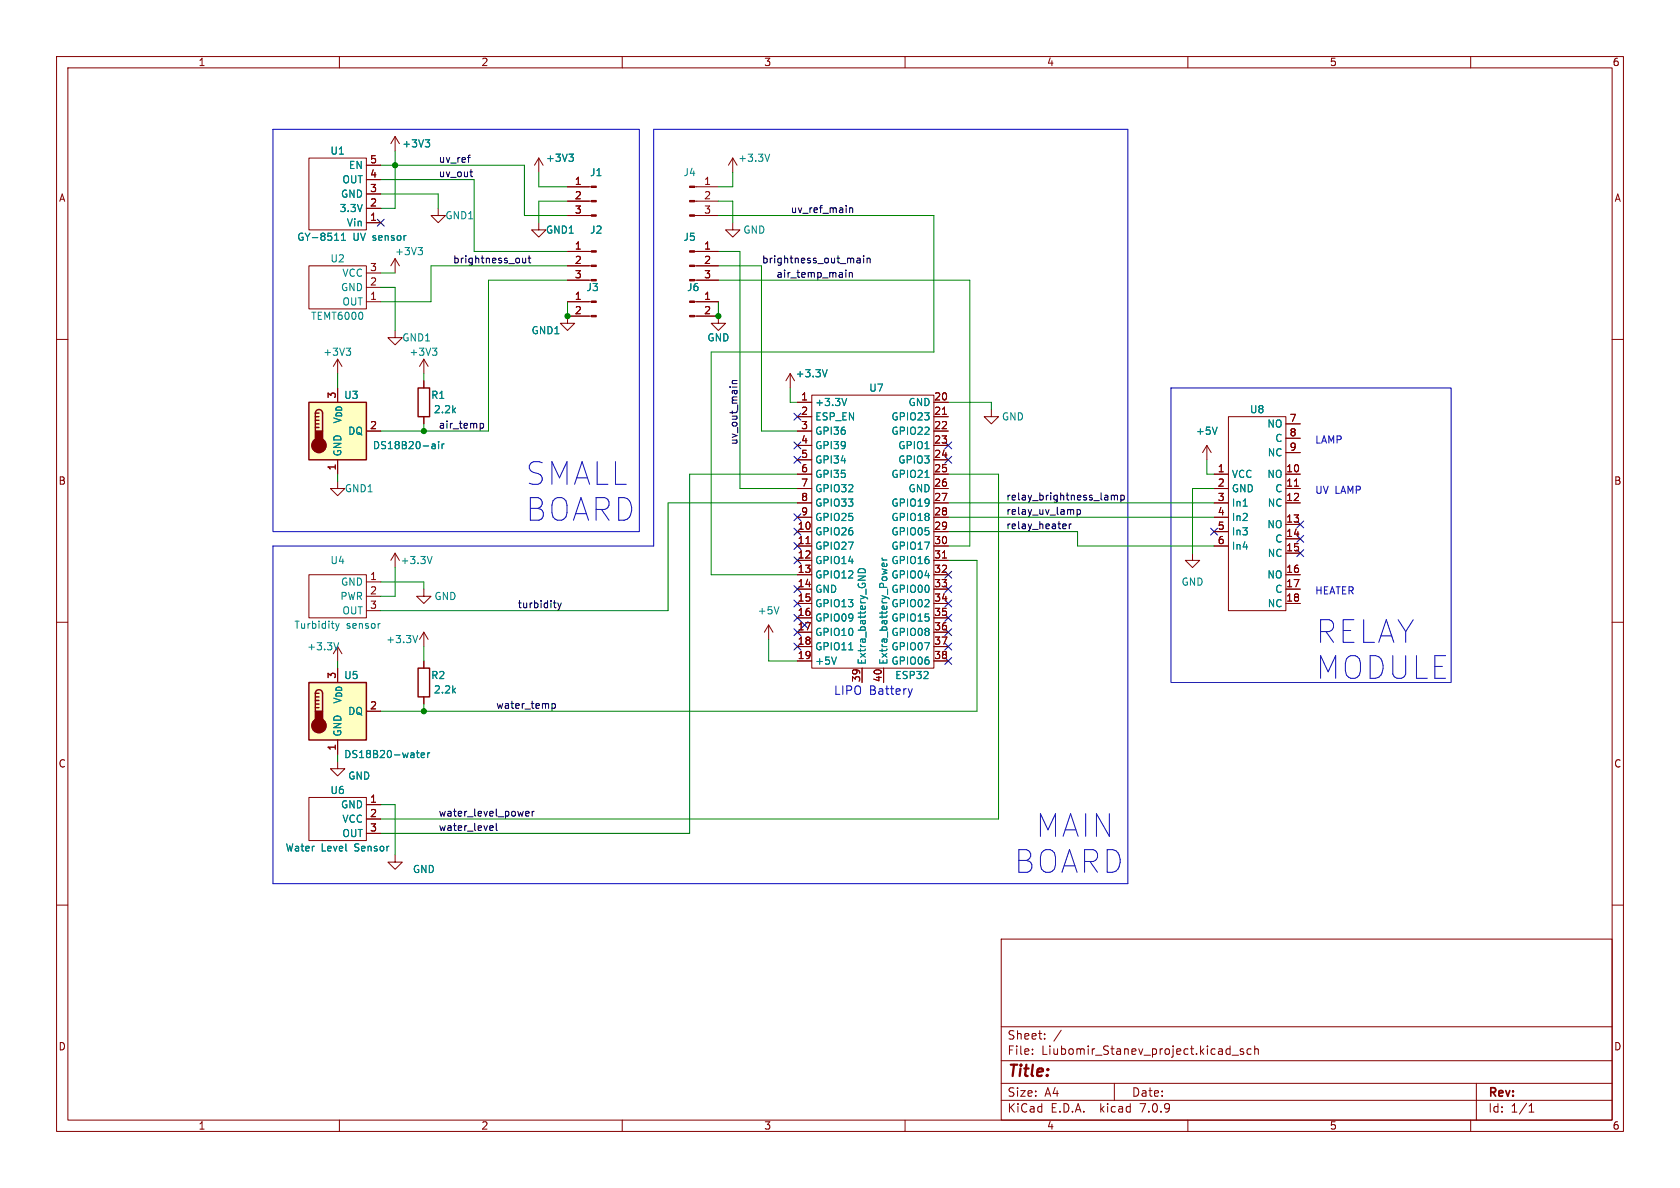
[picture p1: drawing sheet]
<svg xmlns="http://www.w3.org/2000/svg" width="297mm" height="210mm" viewBox="0 0 297 210" stroke-linecap="round" stroke-linejoin="round" font-family="sans-serif">
<g fill="none" stroke="#840000" stroke-width=".18">
<path d="M10 10h277v190h-277zM12 12h273v186h-273zM60 10v2M110 10v2M160 10v2M210 10v2M260 10v2M54.6 27.9h10.2v12.7h-10.2zM64.8 39.4h2.5M64.8 36.8h2.5M64.8 34.3h2.5M64.8 31.8h2.5"/>
<path d="M64.8 29.2h2.5M69.8 24.1v2.6M69.8 24.1l-.7 1.3M69.8 24.1l.8 1.3M77.5 36.8v1.3h1.2l-1.2 1.3-1.3-1.3h1.3M95.2 39.4v1.2h-1.2l1.2 1.3 1.3-1.3h-1.3M95.2 27.9l.8 1.3M95.2 27.9v2.6M95.2 27.9l-.7 1.3M100.3 38.1h4.2M100.3 35.6h4.2M100.3 33h4.2"/>
<path d="M122.8 38.1h4.2M122.8 35.6h4.2M122.8 33h4.2M129.5 39.4v1.2h1.3l-1.3 1.3-1.2-1.3h1.2M129.5 27.9l-.7 1.3M129.5 27.9v2.6M129.5 27.9l.8 1.3M10 60h2M54.6 47h10.2v7.6h-10.2zM64.8 53.3h2.5M64.8 50.8h2.5M64.8 48.3h2.5"/>
<path d="M69.8 58.4v1.3h1.3l-1.3 1.3-1.2-1.3h1.2M69.8 45.7l-.7 1.3M69.8 45.7v2.6M69.8 45.7l.8 1.3M100.3 49.5h4.2M100.3 47h4.2M100.3 44.5h4.2M100.3 53.3h4.2M104.5 55.9h-4.2v1.3h-1.2l1.2 1.2 1.3-1.2h-1.3M122.8 55.9h4.2v1.3h1.3l-1.3 1.2-1.3-1.2h1.3M122.8 49.5h4.2M122.8 47h4.2"/>
<path d="M122.8 44.5h4.2M122.8 53.3h4.2M285 60h2M59.7 63.5v2.5M59.7 63.5l-.8 1.3M59.7 63.5l.8 1.3M64.8 76.2h2.5M74.9 63.5v2.5M74.9 67.3v1.3M74.9 73.7v1.2M74.9 63.5l-.7 1.3M74.9 63.5l.8 1.3"/>
<path d="M139.7 66l-.8 1.3M139.7 66v2.6M139.7 66l.8 1.3M141 76.2h2.5M141 71.1h2.5M141 73.7h2.5M141 78.7h2.5M143.5 69.9h21.6v48.2h-21.6zM165.1 76.2h2.5M165.1 71.1h2.5M165.1 73.7h2.5M165.1 78.7h2.5"/>
<path d="M166.6 73.2h.7M175.3 72.4v1.3h1.2l-1.2 1.2-1.3-1.2h1.3M213.4 78.7l-.8 1.3M213.4 78.7v2.6M213.4 78.7l.7 1.3M217.2 73.7h10.1v34.3h-10.1zM227.3 74.9h2.6M227.3 77.5h2.6M59.7 85.1v1.3h1.3l-1.3 1.2-1.3-1.2h1.3M59.7 81.3v2.5M69.8 97.8v2.5M69.8 97.8l.8 1.3"/>
<path d="M69.8 97.8l-.7 1.3M141 94h2.5M141 96.5h2.5M141 99.1h2.5M141 81.3h2.5M141 83.8h2.5M141 86.4h2.5M141 88.9h2.5M141 91.4h2.5M142.5 96.1h.7M165.1 94h2.5M165.1 96.5h2.5"/>
<path d="M165.1 99.1h2.5M165.1 81.3h2.5M165.1 83.8h2.5M165.1 86.4h2.5M165.1 88.9h2.5M165.1 91.4h2.5M166.6 98.6h.7M210.8 97.8v1.3h-1.3l1.3 1.2 1.3-1.2h-1.3M214.6 94h2.6M214.6 96.5h2.6M214.6 83.8h2.6M214.6 86.4h2.6"/>
<path d="M214.6 88.9h2.6M214.6 91.4h2.6M227.3 83.8h2.6M227.3 86.4h2.6M227.3 88.9h2.6M227.3 92.7h2.6M227.3 95.3h2.6M227.3 97.8h2.6M227.3 80h2.6M228.8 85.9h.8M10 110h2M54.6 101.6h10.2v7.6h-10.2z"/>
<path d="M59.7 114.3v2.5M59.7 114.3l.8 1.3M59.7 114.3l-.8 1.3M64.8 102.9h2.5M64.8 105.4h2.5M64.8 108h2.5M74.9 104.1v1.3h-1.2l1.2 1.3 1.3-1.3h-1.3M74.9 111.8v2.5M74.9 116.8v1.3M74.9 111.8l.8 1.2M74.9 111.8l-.7 1.2M135.9 110.5l-.8 1.3"/>
<path d="M135.9 110.5v2.5M135.9 110.5l.8 1.3M141 101.6h2.5M141 104.1h2.5M141 106.7h2.5M141 109.2h2.5M141 111.8h2.5M141 114.3h2.5M141 116.8h2.5M152.4 118.1v2.6M156.2 118.1v2.6M165.1 101.6h2.5"/>
<path d="M165.1 104.1h2.5M165.1 106.7h2.5M165.1 109.2h2.5M165.1 111.8h2.5M165.1 114.3h2.5M165.1 116.8h2.5M227.3 101.6h2.6M227.3 104.1h2.6M227.3 106.7h2.6M285 110h2M59.7 134.6v1.3h-1.3l1.3 1.3 1.3-1.3h-1.3M59.7 130.8v2.6"/>
<path d="M64.8 125.7h2.5M74.9 123.2v1.3M10 160h2M54.6 141h10.2v7.6h-10.2zM64.8 142.2h2.5M64.8 144.8h2.5M64.8 147.3h2.5M69.8 151.1v1.3h-1.2l1.2 1.3 1.3-1.3h-1.3M285 160h2M177 166h108v32h-108zM60 198v2M110 198v2"/>
<path d="M160 198v2M177 194.5h108M177 191.5h108M177 187.5h108M177 181.5h108M182.5 186.3v.1M182.5 185.5v.1M184.7 183.6v.1M184.7 182.8v.1M187.6 182.1l-1.3 2M197 191.5v3M210 198v2"/>
<path d="M217.8 186.5h1.2M219.8 185.5l-.3-.1-.3 .2 .1 .2 .5 .2v.3h-.6M221.2 185.5l-.5-.1-.2 .3v.4l.1 .2h.6M221.8 185.5l.2-.1 .4 .1 .1 .9M221.8 184.9v1.5M260 198v2M261 191.5v6.5M270.3 196.6h.9M270.3 195.5l.4-.4v1.5"/>
</g>
<g fill="#840000" stroke="#840000" stroke-width=".18">
<path d="M121.9 38h.9v.2h-.9z"/>
<path d="M121.9 35.4h.9v.3h-.9z"/>
<path d="M121.9 32.9h.9v.2h-.9z"/>
<path d="M104.5 49.4h.9v.3h-.9z"/>
<path d="M104.5 46.9h.9v.2h-.9z"/>
<path d="M104.5 44.3h.9v.3h-.9z"/>
<path d="M104.5 55.8h.9v.2h-.9z"/>
<path d="M104.5 53.2h.9v.3h-.9z"/>
<path d="M121.9 55.8h.9v.2h-.9z"/>
<path d="M121.9 53.2h.9v.3h-.9z"/>
<path d="M121.9 49.4h.9v.3h-.9z"/>
<path d="M121.9 46.9h.9v.2h-.9z"/>
<path d="M121.9 44.3h.9v.3h-.9z"/>
<path d="M104.5 38h.9v.2h-.9z"/>
<path d="M104.5 35.4h.9v.3h-.9z"/>
<path d="M104.5 32.9h.9v.2h-.9z"/>
</g>
<g fill="none" stroke="#008484" stroke-width=".18">
<path d="M75.2 24.7h.8l-.5 .5M75.7 25.2l.3 .2v.3l-.3 .3M100.6 27.2h.8l-.5 .5M101.1 27.7l.3 .3v.3l-.3 .2M136.1 27.2l-.5 1.3M59.1 42.5h.8M60.4 42.5h.7M60.4 41.6l.3-.4v1.3M73.9 43.8h.8l-.4 .4M74.4 44.2l.3 .3v.3l-.3 .2M61.2 61.5h.8l-.4 .5M61.7 62l.3 .3v.3l-.3 .2"/>
<path d="M76.4 61.5h.8l-.4 .5M76.5 78.5h.4v.8M76.9 79.3h-.4M76.9 78.8h-.4M77 62l.2 .3v.3l-.2 .2M77.5 78v.2M77.5 78.5v.8M78.1 78.5v.8M78.5 78.5l-.4 .2M146.2 65.3l-.4 1.3M149.7 70.4l-.4 1.3M215.2 75.5l-.4 1.3"/>
<path d="M76.4 98.4l-.4 1.2M155.9 98.6l.3 .4M155.9 99h.9M156.7 99.6l.1 .4-.2 .1h-.6v-.5l.2-.1 .2 .6M163.5 84.4h.7M219.8 89.5h.7M59.4 110.2l.3 .9M59.7 111.1l-.3 .4M59.9 113.6l-.5 1.3M60 110.2l-.3 .9M67.1 110.2h.1M73.8 112.3l-.4 1.3"/>
<path d="M137.7 107.3l-.4 1.2M147.9 116.1l-.5 1.3M150 114.9h.8M151.8 100.8a.68 .68 0 0 1 .8-.3 .68 .68 0 0 1 .4 .7h-1.3zM73.6 133.1h.5M73.8 133.7l.3 .2M74.5 133.5l.6-.1-.1-.3h-.4l-.1 .2v.6h.5M75.6 133.1v.8M76 133.1l-.4 .2"/>
</g>
<g fill="none" stroke="#840000" stroke-width=".25">
<path d="M54.6 71.1h10.2v10.2h-10.2zM55.8 73a.64 .64 0 0 1 .6-.6 .64 .64 0 0 1 .6 .6v3.2M55.8 75.6h.6M55.8 74.9h.6M55.8 74.3h.6M55.8 73.7h.6M55.8 73v3.2M55.8 73h.6M73.9 68.6h2v5.1h-2zM73.9 118.1h2v5.1h-2zM54.6 120.7h10.2v10.1h-10.2zM55.8 122.6a.64 .64 0 0 1 .6-.7 .64 .64 0 0 1 .6 .7v3.1"/>
<path d="M55.8 122.6v3.1M55.8 125.1h.6M55.8 124.5h.6M55.8 123.8h.6M55.8 123.2h.6M55.8 122.6h.6"/>
</g>
<g fill="#ffffc2" stroke="#ffffc2" stroke-width=".18">
<path d="M54.6 71.1h10.2v10.2h-10.2z"/>
<path d="M54.6 120.7h10.2v10.1h-10.2z"/>
</g>
<g fill="#840000" stroke="#840000" stroke-width=".25">
<path d="M55.8 76.2h1.2v1.9h-1.2z"/>
<path d="M55.8 125.7h1.2v1.9h-1.2z"/>
<circle cx="56.4" cy="78.7" r="1.27"/>
<circle cx="56.4" cy="128.3" r="1.27"/>
</g>
<g fill="none" stroke="#000" stroke-width=".18">
<path d="M82.7 27.9h.4M83.1 30.4h.5M83.1 27.4l-.2 .1M83.3 31.2h.3M150.2 36.7v.9M150.2 36.9l.2-.2 .3 .1v.8M92.4 45.6v.8l.3 .1 .2-.1M92.9 45.6v.9M93.4 45.6h.4M93.5 45.2v1.1l.3 .2M149.5 47.7v.2M149.5 48.2v.8"/>
<path d="M150.1 48.2v.8M150.1 48.3l.2-.1h.3l.1 .8M151.5 45.7h.5l.1 .8M151.5 46.4h.6M152.1 45.9l-.6 .2M152.7 45.2v.1M152.7 45.6v.9M153.3 45.8l.2-.2 .3 .1v.8M153.3 45.6v.9M84.9 74.9l.4-.1 .2 .3-.1 .5h-.5M129.5 67.8h.8M130.3 67.3h-.8v.3l.1 .2"/>
<path d="M188.1 92.6l.3 .1 .1 .2-.6 .1M188.4 93.4l-.3 .1M189 92.6v.9M189.4 92.6l-.4 .3M190.4 90.1v1.3M190.4 90.1h.4l.2 .2-.1 .6h-.5M196.5 87.5v.9M196.5 87.7l.3-.2 .2 .2M197 87.7l.2-.2 .3 .1 .1 .8M197 87.7v.7M198.2 87.6l.3-.1 .3 .3-.2 .5h-.4M198.2 87.5v1.3"/>
<path d="M97.8 106.6h.5M98.2 107.4h.1M98.6 106.6l.3 .8M98.9 107.4l-.3 .5M99.2 106.6l-.3 .8M97.6 124.4v1.2M97.6 124.4h.4l.2 .2-.1 .6h-.5M86.8 146h.3l.1 .3-.6 .1M87.1 146.7l-.3 .1M87.7 145.5v1.1l.2 .2M92.9 143.8l.6-.1v-.2l-.4-.1-.2 .2 .1 .6h.5M94.1 143.4v.9"/>
<path d="M94.4 143.4l-.3 .3"/>
</g>
<path d="M48.3 22.9h64.7v71.1h-64.7zM115.6 22.9h83.8v133.3h-151.1v-59.7h67.3zM207 68.6h49.5v52.1h-49.5zM161.3 121.7l-.4 1" fill="none" stroke="#0000c2" stroke-width=".18"/>
<g fill="none" stroke="#008400" stroke-width=".18">
<path d="M67.3 29.2h25.4v8.9h7.6M67.3 31.8h16.5v12.7h16.5M67.3 34.3h10.2v2.5M69.8 26.7v10.1h-2.5M95.2 30.5v2.5h5.1M100.3 35.6h-5.1v3.8M127 38.1h38.1v24.1h-39.4v39.4h15.3M127 35.6h2.5v3.8M129.5 30.5v2.5h-2.5M67.3 50.8h2.5v7.6M67.3 48.3h2.5M100.3 49.5h-13.9v26.7h-19.1"/>
<path d="M100.3 47h-24.1v6.3h-8.9M100.3 53.3v2.6M127 47h7.6v29.2h6.4M127 49.5h44.4v47h-3.8M127 44.5h3.8v41.9h10.2M127 53.3v2.6M59.7 66v2.6M74.9 66v1.3M74.9 74.9v1.3M139.7 68.6v2.5h1.3M167.6 71.1h7.7v1.3M59.7 83.8v1.3"/>
<path d="M141 88.9h-22.9v19.1h-50.8M141 83.8h-19.1v63.5h-54.6M167.6 83.8h8.9v61h-109.2M167.6 88.9h47M167.6 94h22.9v2.5h24.1M167.6 99.1h5.1v26.6h-105.4M167.6 91.4h47M213.4 81.3v2.5h1.2M214.6 86.4h-3.8v11.4M59.7 116.8v1.3M67.3 102.9h7.6v1.2M69.8 100.3v5.1h-2.5"/>
<path d="M74.9 114.3v2.5M135.9 113v3.8h5.1M59.7 133.4v1.2M74.9 124.5v1.2M67.3 142.2h2.5v8.9"/>
</g>
<g fill="none" stroke="#000084" stroke-width=".18">
<path d="M66.7 38.8l1.2 1.2M67.9 38.8l-1.2 1.2M140.4 78.1l1.2 1.2M140.4 73.1l1.2 1.2M141.6 78.1l-1.2 1.2M141.6 73.1l-1.2 1.2M167 78.1l1.2 1.2M168.2 78.1l-1.2 1.2M140.4 98.5l1.2 1.2M140.4 95.9l1.2 1.2M140.4 93.4l1.2 1.2M140.4 90.8l1.2 1.2"/>
<path d="M140.4 80.7l1.2 1.2M141.6 98.5l-1.2 1.2M141.6 95.9l-1.2 1.2M141.6 93.4l-1.2 1.2M141.6 90.8l-1.2 1.2M141.6 80.7l-1.2 1.2M167 80.7l1.2 1.2M168.2 80.7l-1.2 1.2M214 93.4l1.2 1.2M215.2 93.4l-1.2 1.2M229.3 94.6l1.2 1.3M229.3 92.1l1.2 1.2"/>
<path d="M229.3 97.2l1.2 1.2M230.5 94.6l-1.2 1.3M230.5 92.1l-1.2 1.2M230.5 97.2l-1.2 1.2M140.4 106.1l1.2 1.2M140.4 103.5l1.2 1.2M140.4 113.7l1.2 1.2M140.4 108.6l1.2 1.2M140.4 111.2l1.2 1.2M141.6 106.1l-1.2 1.2M141.6 103.5l-1.2 1.2M141.6 113.7l-1.2 1.2"/>
<path d="M141.6 108.6l-1.2 1.2M141.6 111.2l-1.2 1.2M167 116.2l1.2 1.2M167 113.7l1.2 1.2M167 101l1.2 1.2M167 103.5l1.2 1.2M167 106.1l1.2 1.2M167 108.6l1.2 1.2M167 111.2l1.2 1.2M168.2 116.2l-1.2 1.2M168.2 113.7l-1.2 1.2M168.2 101l-1.2 1.2"/>
<path d="M168.2 103.5l-1.2 1.2M168.2 106.1l-1.2 1.2M168.2 108.6l-1.2 1.2M168.2 111.2l-1.2 1.2"/>
</g>
<g fill="#008400" stroke="#008400" stroke-width=".18">
<circle cx="74.9" cy="76.2" r=".46"/>
<circle cx="100.3" cy="55.9" r=".46"/>
<circle cx="127" cy="55.9" r=".46"/>
<circle cx="69.8" cy="29.2" r=".46"/>
<circle cx="74.9" cy="125.7" r=".46"/>
</g>
<g font-size="5.6" fill="#0000c2">
<text x="92.7" y="86.1">SMALL</text>
<text x="92.7" y="92.5">BOARD</text>
<text x="232.4" y="114.1">RELAY</text>
<text x="232.4" y="120.4">MODULE</text>
<text x="182.9" y="148.3">MAIN</text>
<text x="179.1" y="154.7">BOARD</text>
</g>
<text font-size="2.8" fill="#840000" x="178" y="190.9">Title:</text>
<g font-size="2.1" fill="#0000c2">
<text x="147.3" y="122.9">LIPO</text>
<text x="153.6" y="122.9">Battery</text>
</g>
<g font-size="2.1" fill="#840000">
<text x="178" y="184">Sheet:</text>
<text x="178" y="186.7">File:</text>
<text x="184.1" y="186.7">Liubomir_Stanev_project.kicad_sch</text>
<text x="178" y="196.9">KiCad</text>
<text x="178" y="194.1">Size:</text>
<text x="184.7" y="194.1">A4</text>
<text x="185.7" y="196.9">E.D.A.</text>
<text x="194.6" y="196.9">kicad</text>
<text x="200" y="194.1">Date:</text>
<text x="201.8" y="196.9">7.0.9</text>
<text x="263" y="194.3">Rev:</text>
<text x="263" y="196.9">Id:</text>
<text x="267.1" y="196.9">1/1</text>
</g>
<g font-size="1.8" fill="#840000">
<text x="35" y="11.9">1</text>
<text x="85" y="11.9">2</text>
<text x="135" y="11.9">3</text>
<text x="185" y="11.9">4</text>
<text x="235" y="11.9">5</text>
<text x="285" y="11.9">6</text>
<text x="65.3" y="29">5</text>
<text x="10.3" y="35.9">A</text>
<text x="65.3" y="34">3</text>
<text x="65.3" y="31.5">4</text>
<text x="101.5" y="32.8">1</text>
<text x="101.5" y="35.3">2</text>
<text x="124.4" y="32.8">1</text>
<text x="124.4" y="35.3">2</text>
<text x="285.3" y="35.9">A</text>
<text x="65.3" y="39.1">1</text>
<text x="65.3" y="36.6">2</text>
<text x="101.5" y="37.8">3</text>
<text x="124.4" y="37.8">3</text>
<text x="101.5" y="44.2">1</text>
<text x="101.5" y="46.7">2</text>
<text x="124.4" y="44.2">1</text>
<text x="124.4" y="46.7">2</text>
<text x="65.3" y="53.1">1</text>
<text x="65.3" y="50.5">2</text>
<text x="65.3" y="48">3</text>
<text x="101.5" y="49.3">3</text>
<text x="101.5" y="53.1">1</text>
<text x="124.4" y="53.1">1</text>
<text x="124.4" y="49.3">3</text>
<text x="101.5" y="55.6">2</text>
<text x="124.4" y="55.6">2</text>
<text x="59.4" y="70.6" transform="rotate(-90 59.4 70.6)">3</text>
<text x="141.5" y="70.9">1</text>
<text x="165.1" y="70.9">20</text>
<text x="65.3" y="75.9">2</text>
<text x="141.5" y="73.4">2</text>
<text x="141.5" y="75.9">3</text>
<text x="165.1" y="73.4">21</text>
<text x="165.1" y="75.9">22</text>
<text x="227.9" y="74.7">7</text>
<text x="227.9" y="77.2">8</text>
<text x="59.4" y="83.3" transform="rotate(-90 59.4 83.3)">1</text>
<text x="141.5" y="78.5">4</text>
<text x="141.5" y="81">5</text>
<text x="141.5" y="83.6">6</text>
<text x="165.1" y="78.5">23</text>
<text x="165.1" y="81">24</text>
<text x="165.1" y="83.6">25</text>
<text x="215.2" y="83.6">1</text>
<text x="227.3" y="83.6">10</text>
<text x="227.9" y="79.8">9</text>
<text x="10.3" y="85.9">B</text>
<text x="141.5" y="86.1">7</text>
<text x="141.5" y="88.6">8</text>
<text x="165.1" y="86.1">26</text>
<text x="165.1" y="88.6">27</text>
<text x="215.2" y="86.1">2</text>
<text x="215.2" y="88.6">3</text>
<text x="227.3" y="86.1">11</text>
<text x="227.3" y="88.6">12</text>
<text x="285.3" y="85.9">B</text>
<text x="140.9" y="93.7">10</text>
<text x="141.5" y="91.2">9</text>
<text x="165.1" y="91.2">28</text>
<text x="165.1" y="93.7">29</text>
<text x="215.2" y="91.2">4</text>
<text x="215.2" y="93.7">5</text>
<text x="227.3" y="92.5">13</text>
<text x="227.3" y="95">14</text>
<text x="140.9" y="96.3">11</text>
<text x="140.9" y="98.8">12</text>
<text x="140.9" y="101.3">13</text>
<text x="165.1" y="96.3">30</text>
<text x="165.1" y="98.8">31</text>
<text x="165.1" y="101.3">32</text>
<text x="215.2" y="96.3">6</text>
<text x="227.3" y="97.5">15</text>
<text x="227.3" y="101.3">16</text>
<text x="65.3" y="102.6">1</text>
<text x="65.3" y="105.2">2</text>
<text x="65.3" y="107.7">3</text>
<text x="140.9" y="103.9">14</text>
<text x="140.9" y="106.4">15</text>
<text x="165.1" y="103.9">33</text>
<text x="165.1" y="106.4">34</text>
<text x="227.3" y="103.9">17</text>
<text x="227.3" y="106.4">18</text>
<text x="140.9" y="109">16</text>
<text x="140.9" y="111.5">17</text>
<text x="165.1" y="109">35</text>
<text x="165.1" y="111.5">36</text>
<text x="140.9" y="114">18</text>
<text x="140.9" y="116.6">19</text>
<text x="165.1" y="114">37</text>
<text x="165.1" y="116.6">38</text>
<text x="59.4" y="120.1" transform="rotate(-90 59.4 120.1)">3</text>
<text x="65.3" y="125.5">2</text>
<text x="152.1" y="120.7" transform="rotate(-90 152.1 120.7)">39</text>
<text x="156" y="120.7" transform="rotate(-90 156 120.7)">40</text>
<text x="10.3" y="135.9">C</text>
<text x="59.4" y="132.8" transform="rotate(-90 59.4 132.8)">1</text>
<text x="285.3" y="135.9">C</text>
<text x="65.3" y="142">1</text>
<text x="65.3" y="144.5">2</text>
<text x="65.3" y="147.1">3</text>
<text x="10.3" y="185.9">D</text>
<text x="285.3" y="185.9">D</text>
<text x="35" y="199.9">1</text>
<text x="85" y="199.9">2</text>
<text x="135" y="199.9">3</text>
<text x="185" y="199.9">4</text>
<text x="235" y="199.9">5</text>
<text x="285" y="199.9">6</text>
</g>
<g font-size="1.8" fill="#008484">
<text x="58.3" y="27.5">U1</text>
<text x="71" y="26.3">+3V3</text>
<text x="96.4" y="28.8">+3V3</text>
<text x="130.4" y="28.8">+3.3V</text>
<text x="60.2" y="35.2">GND</text>
<text x="60.4" y="32.6">OUT</text>
<text x="61.6" y="30.1">EN</text>
<text x="104.2" y="31.3">J1</text>
<text x="120.7" y="31.3">J4</text>
<text x="59.9" y="37.7">3.3V</text>
<text x="61.2" y="40.2">Vin</text>
<text x="78.6" y="39">GND1</text>
<text x="96.4" y="41.5">GND1</text>
<text x="104.2" y="41.5">J2</text>
<text x="131.3" y="41.5">GND</text>
<text x="52.5" y="42.8">GY-8511</text>
<text x="58.3" y="46.6">U2</text>
<text x="62.4" y="42.8">UV sensor</text>
<text x="69.7" y="45.3">+3V3</text>
<text x="120.7" y="42.8">J5</text>
<text x="60.2" y="51.7">GND</text>
<text x="60.4" y="49.1">VCC</text>
<text x="103.6" y="51.7">J3</text>
<text x="121.4" y="51.7">J6</text>
<text x="54.9" y="56.7">TEMT6000</text>
<text x="60.4" y="54.2">OUT</text>
<text x="93.9" y="59.3">GND1</text>
<text x="57" y="63.1">+3V3</text>
<text x="71" y="60.6">GND1</text>
<text x="72.3" y="63.1">+3V3</text>
<text x="125" y="60.6">GND</text>
<text x="60.7" y="70.7">U3</text>
<text x="76.1" y="70.7">R1</text>
<text x="140.6" y="66.9">+3.3V</text>
<text x="144" y="72">+3.3V</text>
<text x="153.6" y="69.4">U7</text>
<text x="160.5" y="72">GND</text>
<text x="60.6" y="75" transform="rotate(-90 60.6 75)">V_{DD}</text>
<text x="61.5" y="77.1">DQ</text>
<text x="76.6" y="73.3">2.2k</text>
<text x="144" y="74.5">ESP_EN</text>
<text x="144" y="77.1">GPI36</text>
<text x="157.5" y="74.5">GPIO23</text>
<text x="157.5" y="77.1">GPIO22</text>
<text x="177" y="74.5">GND</text>
<text x="211.3" y="77.1">+5V</text>
<text x="220.9" y="73.3">U8</text>
<text x="224" y="75.8">NO</text>
<text x="60.6" y="80.8" transform="rotate(-90 60.6 80.8)">GND</text>
<text x="65.8" y="79.6">DS18B20-air</text>
<text x="144" y="79.6">GPI39</text>
<text x="144" y="82.1">GPI34</text>
<text x="158.7" y="79.6">GPIO1</text>
<text x="158.7" y="82.1">GPIO3</text>
<text x="224" y="80.9">NC</text>
<text x="225.3" y="78.3">C</text>
<text x="60.9" y="87.2">GND1</text>
<text x="144" y="84.7">GPI35</text>
<text x="144" y="87.2">GPIO32</text>
<text x="144" y="89.8">GPIO33</text>
<text x="157.5" y="84.7">GPIO21</text>
<text x="157.5" y="89.8">GPIO19</text>
<text x="160.5" y="87.2">GND</text>
<text x="217.7" y="84.7">VCC</text>
<text x="217.7" y="87.2">GND</text>
<text x="217.7" y="89.8">In1</text>
<text x="224" y="84.7">NO</text>
<text x="224" y="89.8">NC</text>
<text x="225.3" y="87.2">C</text>
<text x="144" y="94.8">GPIO26</text>
<text x="144" y="92.3">GPIO25</text>
<text x="157.5" y="92.3">GPIO18</text>
<text x="157.5" y="94.8">GPIO05</text>
<text x="217.7" y="92.3">In2</text>
<text x="217.7" y="94.8">In3</text>
<text x="224" y="93.6">NO</text>
<text x="58.3" y="99.9">U4</text>
<text x="70.7" y="99.9">+3.3V</text>
<text x="144" y="97.4">GPIO27</text>
<text x="144" y="99.9">GPIO14</text>
<text x="157.5" y="97.4">GPIO17</text>
<text x="157.5" y="99.9">GPIO16</text>
<text x="217.7" y="97.4">In4</text>
<text x="224" y="98.7">NC</text>
<text x="225.3" y="96.1">C</text>
<text x="60.1" y="106.3">PWR</text>
<text x="60.2" y="103.7">GND</text>
<text x="76.7" y="106.3">GND</text>
<text x="144" y="102.5">GPIO12</text>
<text x="144" y="105">GND</text>
<text x="144" y="107.5">GPIO13</text>
<text x="157.5" y="102.5">GPIO04</text>
<text x="157.5" y="105">GPIO00</text>
<text x="157.5" y="107.5">GPIO02</text>
<text x="208.8" y="103.7">GND</text>
<text x="224" y="102.5">NO</text>
<text x="224" y="107.5">NC</text>
<text x="225.3" y="105">C</text>
<text x="51.9" y="111.4">Turbidity</text>
<text x="60.4" y="108.8">OUT</text>
<text x="61.2" y="111.4">sensor</text>
<text x="68.2" y="113.9">+3.3V</text>
<text x="133.9" y="108.8">+5V</text>
<text x="144" y="110.1">GPIO09</text>
<text x="144" y="112.6">GPIO10</text>
<text x="157.5" y="110.1">GPIO15</text>
<text x="157.5" y="112.6">GPIO08</text>
<text x="54.2" y="115.2">+3.3V</text>
<text x="144" y="115.2">GPIO11</text>
<text x="144" y="117.7">+5V</text>
<text x="153.3" y="117.6" transform="rotate(-90 153.3 117.6)">Extra_battery_GND</text>
<text x="157.1" y="117.6" transform="rotate(-90 157.1 117.6)">Extra_battery_Power</text>
<text x="157.5" y="115.2">GPIO07</text>
<text x="157.5" y="117.7">GPIO06</text>
<text x="60.6" y="124.5" transform="rotate(-90 60.6 124.5)">V_{DD}</text>
<text x="60.7" y="120.2">U5</text>
<text x="76.1" y="120.2">R2</text>
<text x="76.6" y="122.8">2.2k</text>
<text x="158.2" y="120.2">ESP32</text>
<text x="60.6" y="130.3" transform="rotate(-90 60.6 130.3)">GND</text>
<text x="61.5" y="126.6">DQ</text>
<text x="60.7" y="134.2">DS18B20-water</text>
<text x="58.3" y="140.6">U6</text>
<text x="60.2" y="143.1">GND</text>
<text x="61.5" y="138">GND</text>
<text x="60.4" y="145.6">VCC</text>
<text x="60.4" y="148.2">OUT</text>
<text x="50.4" y="150.7">Water</text>
<text x="56.8" y="150.7">Level</text>
<text x="62.8" y="150.7">Sensor</text>
<text x="72.9" y="154.5">GND</text>
</g>
<g font-size="1.8">
<text x="77.5" y="28.9">uv_ref</text>
<text x="77.5" y="31.4">uv_out</text>
<text x="139.7" y="37.8">uv_ref_main</text>
<text x="80" y="46.6">brightness_out</text>
<text x="134.6" y="46.6">brightness_out_main</text>
<text x="137.2" y="49.2">air_temp_main</text>
<text x="77.5" y="75.9">air_temp</text>
<text x="130.5" y="78.7" transform="rotate(-90 130.5 78.7)">uv_out_main</text>
<text x="177.8" y="88.6">relay_brightness_lamp</text>
<text x="177.8" y="91.1">relay_uv_lamp</text>
<text x="177.8" y="93.6">relay_heater</text>
<text x="91.4" y="107.6">turbidity</text>
<text x="87.6" y="125.4">water_temp</text>
<text x="77.5" y="147">water_level</text>
<text x="77.5" y="144.4">water_level_power</text>
</g>
<g font-size="1.8" fill="#0000c2">
<text x="232.4" y="78.5">LAMP</text>
<text x="232.4" y="87.4">UV LAMP</text>
<text x="232.4" y="105.2">HEATER</text>
</g>
</svg>
